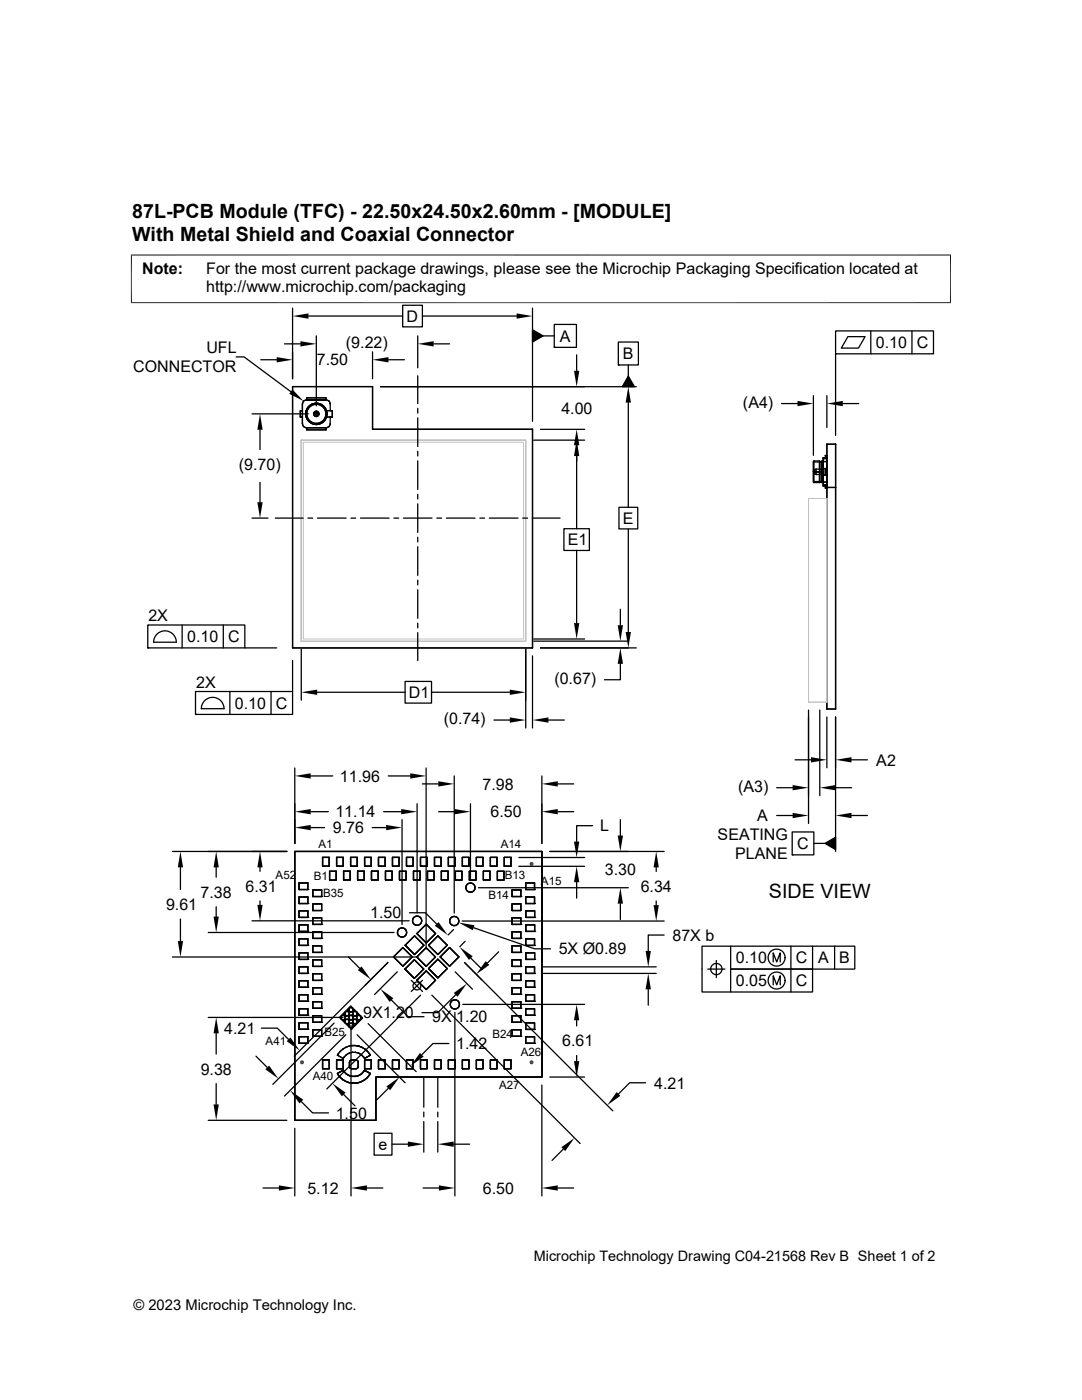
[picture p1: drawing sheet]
<svg xmlns="http://www.w3.org/2000/svg" width="216mm" height="279mm" viewBox="0 0 216 279" stroke-linecap="round" stroke-linejoin="round" font-family="sans-serif">
<path d="M60.1 87.8h44.8v40.2h-44.8zM60.1 87.8h.1M60.5 88.3h44v39.2h-44zM104.9 87.8h.1M165 99.5v40.6zM165 99.9v39.8zM161.3 140.1h3.7v-40.6v40.6M161.3 140.1h.1M165 140.1h-3.7v-40.6h3.7h-3.7v40.6M165 140.1h.1" fill="none" stroke="#c0c0c0" stroke-width=".2"/>
<g fill="none" stroke="#000" stroke-width=".25">
<path d="M47.1 71.2h1.6l9.3 7M52 71.8h3.2M56.8 68.6h3.1M58.4 61.5v14.1M58.4 77.2h.1M61.1 79.8a.72 .72 0 0 0-.7 .8M61.1 79.8h.1M61.1 79.8h4zM61.2 79.4h3.8v.4M61.2 79.8v-.4h3.8v.4M61.2 79.4v.4M61.2 79.8h.1"/>
<path d="M61.2 79.4h.1M61.6 63.1h18.7M63.1 67v14M65 79.8h.1M65 79.4h.1M65.1 79.8h.1M65.1 79.8a.72 .72 0 0 1 .8 .8M74.3 70.2v5.4M74.3 77.2h.1M75.9 77.2h51.1M77.5 71.8h3.2M80.3 60.9h4v4.3h-4z"/>
<path d="M83.4 75v5.5M83.4 67v6.4M84.3 63.1h18.8M86.5 68.6h3.2M106.3 65.8l2.1 1.2-2.1 1.3zM106.3 61.5v22.6M108.4 67h2.2M110.6 64.7h4.4v4.6h-4.4zM110.6 69.3h.1M115.1 70.8v3.2M123.4 68.3h4v4.5h-4zM123.4 72.8h.1"/>
<path d="M125.4 75.1l1.2 2.1h-2.4zM125.4 72.8v2.3M162.3 79v11.9M165 79v6.3M166.7 66h19.6v4.6h-19.6zM166.7 70.6h.1M166.7 70.6v16.3M169.2 67.2h3.4l-1.3 2.3h-3.4zM173.8 66v4.6M182 66v4.6M50.3 82.6h11.2M51.9 85.8v3.9"/>
<path d="M51.9 96.3v3.9M59.9 82v1.2h.4h-.4M59.9 82h.4v2.6v-4v1.4M59.9 82h.1M59.9 83.2h.1M60.3 82h.1M60.3 83.2h.1M60.3 80.6h.1M60.3 84.6h.1M60.3 82h-.4v1.2M60.4 84.6a.72 .72 0 0 0 .7 .7M60.6 85.1h.1"/>
<path d="M60.6 80.1h.1M61.1 85.4h.1M61.1 85.4h4zM61.2 85.4h.1M61.2 85.8h.1M61.2 85.4v.4h3.8M61.2 85.4v.4h3.8v-.4M62.6 82.6h1.1M63.1 80.6h.1M63.1 80.7h.1M63.1 84.5h.1M63.1 80.5h.1"/>
<path d="M63.1 82.1v1M63.1 84.6v.1M65 85.4v.4M65 85.4h.1M65 82.6h.1M65 85.8h.1M65.1 82a2.11 2.11 0 0 0-3.2-1.1 2.11 2.11 0 0 0 0 3.4 2.11 2.11 0 0 0 3.2-1.1M65.1 82l.1 .6-.1 .6M65.1 85.4h.1M65.2 83.2h1.1zM65.2 82h1.1M65.2 82.6h.1"/>
<path d="M65.2 82h1.1v1.2v-1.2M65.7 85.1h.1M65.7 80.1h.1M65.9 84.6a.72 .72 0 0 1-.8 .7M65.9 83.2v1.4zM65.9 80.6v1.4zM65.9 80.6h.1M65.9 84.6h.1M66.3 83.2h.1M74.3 85.7h32h-32v-8.5h-15.9v52.1h47.9v-43.6M74.3 85.7v-8.5h-15.9v52.1h47.9v-43.6M74.3 85.7h.1"/>
<path d="M83.4 81.5v.9M83.4 83.4v5.7M83.4 90.1v.9M83.4 92v5.7M83.4 98.6v1M106.3 85.7h.1M106.5 87.8h10.1M107.8 85.7h8.8M115.1 88.9v16.6M125.4 80.3v20.9M156 80.5h3.1M162.3 94.1h2"/>
<path d="M162.3 96.2l1.2 .1M162.3 92.1v4.1zM162.3 92.2v3.9zM162.3 92.2h1.6M162.3 96.1h1.6M162.3 96.2h.1M162.3 94.1l.3 .5 1.3 .1M162.3 93.9v.5zM162.4 92v4.3zM162.5 93.8v.7zM162.6 93.7v1zM162.9 93.6v1.1z"/>
<path d="M163.5 92v4.3zM163.5 96.3l.4-.1 .4 .1M163.6 92.1v4.1zM163.9 92.2v3.9zM163.9 93.6v1.1zM163.9 92.1v4.1zM163.9 93.6l-1.3 .1-.3 .4M164 92v4.3zM164.2 93.5l.1 1.3M164.2 93.5v1.3h.8M164.2 94.8h.1M164.3 91.4v.7"/>
<path d="M164.3 96.2v.8M164.3 91.4h.7v.7M164.3 92.1v4.1h.7v-1.4h-.3v-1.3v1.3h.3v-1.3h-.8M164.3 91.4h.7h-.3h.3v.7h-.7M164.3 92.1h.7v1.4h-.7zM164.3 93.5v-1.5v4.3v-1.5M164.3 94.8h.1M164.3 97h.1M164.3 91.4h.1M164.3 92l-.7 .1-1.2-.1-.1 .1M164.3 96.2h.1M164.3 92.1h.1"/>
<path d="M164.3 94.8h.7v1.4h-.7zM164.3 96.7h.7zM164.3 91.6h.7zM164.7 93.5h.3zM164.7 97v.4zM164.7 90.9v.5zM164.7 94.8h.1M165 97v.4zM165 90.9v.5zM165 96.2v.8h-.7M165 97.3v44.2h1.7M165 97.3h1.7v44.2v-52.9v8.7"/>
<path d="M165 92.1v2.7M165 94.8h.1M165 96.2h.1M165 92.1h.1M165 97.3h.1M165 97.4h-.3M165 90.9h-.3M166.7 88.6h-1.7v52.9h1.8M166.7 97.3h.1M166.8 88.6h-1.8v8.7h1.7M168.2 80.5h3.1M50.3 103.4h3.2"/>
<path d="M54.9 103.4h5.6M61.4 103.4h1M63.4 103.4h5.7M70 103.4h1M71.9 103.4h5.7M78.6 103.4h.9M80.5 103.4h5.7M83.4 100.5v5.8M83.4 107.2v1M83.4 109.1v5.7M83.4 115.8v.9M83.4 117.7v5.7"/>
<path d="M87.2 103.4h.9M89.1 103.4h5.7M95.7 103.4h1M97.6 103.4h5.8M104.3 103.4h1M106.2 103.4h5.6M112.5 105.5h5.1v4.4h-5.1zM115.1 109.9v14.5M123.5 101.2h3.8v4.4h-3.8zM125.4 105.6v20.5M29.5 124.7h19.4v4.6h-19.4zM29.5 129.3h.1"/>
<path d="M35.2 128.2a2.26 2.26 0 0 0-2.3-2.3 2.26 2.26 0 0 0-2.3 2.3h4.6M36.3 124.7v4.6M39 138h19.4v4.6h-19.4zM44.6 124.7v4.6M45.9 138v4.6M48.9 129.3h6.3M54.1 138v4.6M58.4 131.8v6.2M58.4 129.3h.1M60.1 129.5v10.2M63.3 138.2h17.5M80.8 136h5.3v4.3h-5.3z"/>
<path d="M83.4 124.4v.9M83.4 126.3v5.5M86.1 138.2h15.6M104.9 129.5v15.8M106.3 129.3h.1M106.3 130.9v14.4M106.5 128h18.9M106.5 127.5h10.1M107.8 129.3h19.2M123.8 132.5v3.2h-3.2M123.8 121.6v3.2M39 142.6h.1"/>
<path d="M44.7 141.4a2.26 2.26 0 0 0-2.3-2.2 2.26 2.26 0 0 0-2.2 2.2h4.5M58.8 153.3v15M62 154.9h4.4M77.5 154.9h4.4M84.3 156.4h3.2M85 153.3v36.1M90.6 154.9v27.3M98.6 143.7h3.1M108.1 154.9v13.4M109.4 143.7h3.2M111.3 156.4h3.2M155 157.2h3.2"/>
<path d="M158.6 151.6h3.2M161.3 141.7v22.6M163.6 141.7v17.1M165 143.1v10.1M166.7 143.1v26.8M166.8 157.2h3.1M169.9 151.6h3.2M34.4 169.9h22.8M36 173.1v4.4M43.1 173.1v2M51.9 173.1v.8M51.9 179.8v.8"/>
<path d="M58.8 169.9h.1M58.8 169.9h49.3v45h-33.1v8.7h-16.2zM59.7 179h1.7v1.3h-1.7zM59.7 176.2h1.7v1.3h-1.7zM59.7 179v1.3h1.7h-1.7M59.7 179h1.7v1.3M59.7 176.2v1.3h1.7h-1.7M59.7 176.2h1.7v1.3M59.7 179h.1M59.7 177.5h.1M59.7 176.2h.1M61.4 177.5h.1"/>
<path d="M61.4 176.2v1.3M61.4 179v1.3M61.4 179h.1M61.4 176.2h.1M61.4 179h-1.7v1.3M61.4 176.2h-1.7v1.3M62 162h3.5M62 165.2h2.8M62.4 177.6h1.8v1.3h-1.8zM62.4 177.6v1.3h1.8h-1.8M62.4 177.6h1.8v1.3M62.4 178.9h.1"/>
<path d="M62.4 177.6h.1M64.2 178.9h.1M64.2 177.6v1.3M64.2 177.6h.1M64.2 177.6h-1.8v1.3M64.4 171.1h1.3v1.8h-1.3zM64.4 172.9h.1M64.4 171.1h1.3v1.8h-1.3M65.7 171.1h.1M65.7 172.9h.1M65.8 173.9h1.3v1.7h-1.3zM65.8 175.6h.1"/>
<path d="M65.8 173.9h1.3v1.7h-1.3M67.1 173.9h.1M67.1 175.6h.1M67.2 171.1h1.3v1.8h-1.3zM67.2 172.9h.1M67.2 171.1h1.3v1.8h-1.3M68.5 171.1h.1M68.5 172.9h.1M68.6 173.9h1.3v1.7h-1.3zM68.6 175.6h.1M68.6 173.9h1.3v1.7h-1.3M69.9 175.6h.1"/>
<path d="M69.9 173.9h.1M70 171.1h1.3v1.8h-1.3zM70 172.9h.1M70 171.1h1.3v1.8h-1.3M71.3 171.1h.1M71.3 172.9h.1M71.4 173.9h1.3v1.7h-1.3zM71.4 175.6h.1M71.4 173.9h1.3v1.7h-1.3M72.7 175.6h.1M72.7 173.9h.1M72.7 171.1h1.4v1.8h-1.4z"/>
<path d="M72.7 172.9h.1M72.8 171.1h1.3v1.8h-1.3M74.1 171.1h.1M74.1 172.9h.1M74.1 173.9h1.4v1.7h-1.4zM74.1 175.6h.1M74.1 173.9h1.4v1.7h-1.4M74.1 173.9h.1M74.3 165.2h2.7M75.5 175.6h.1M75.5 173.9h.1M75.5 171.1h1.3l.1 1.8h-1.4z"/>
<path d="M75.5 171.1h1.3l.1 1.8h-1.4v-1.8v1.8M75.5 171.1h1.3l.1 1.8h-1.4M75.5 171.1h.1M75.5 172.9h.1M76.6 162h3.5M76.8 171.1h.1M76.9 172.9h.1M76.9 173.9h1.3l.1 1.7h-1.4zM76.9 173.9h1.3l.1 1.7h-1.4v-1.7v1.7M76.9 173.9h1.3l.1 1.7h-1.4M76.9 175.6h.1M76.9 173.9h.1"/>
<path d="M78.2 173.9h.1M78.3 175.6h.1M78.3 171.1h1.3v1.8h-1.3zM78.3 172.9h.1M78.3 171.1h1.3v1.8h-1.3M78.3 171.1h.1M79.6 171.1h.1M79.6 172.9h.1M79.7 173.9h1.3v1.7h-1.3zM79.7 175.6h.1M79.7 173.9h1.3v1.7h-1.3M79.7 173.9h.1"/>
<path d="M80.2 163.6v20.9M81 173.9h.1M81 175.6h.1M81.1 171.1h1.3v1.8h-1.3zM81.1 172.9h.1M81.1 171.1h1.3v1.8h-1.3M81.1 171.1h.1M82.4 171.1h.1M82.4 172.9h.1M82.5 173.9h1.3v1.7h-1.3zM82.5 175.6h.1M82.5 173.9h1.3v1.7h-1.3"/>
<path d="M82.5 173.9h.1M83.2 160.4v21.8M83.8 175.6h.1M83.8 173.9h.1M83.9 171.1h1.3v1.8h-1.3zM83.9 172.9h.1M83.9 171.1h1.3v1.8h-1.3M83.9 171.1h.1M85.2 171.1h.1M85.2 172.9h.1M85.3 173.9h1.3v1.7h-1.3zM85.3 175.6h.1"/>
<path d="M85.3 173.9h1.3v1.7h-1.3M85.3 173.9h.1M86.6 173.9h.1M86.6 175.6h.1M86.7 171.1h1.3v1.8h-1.3zM86.7 172.9h.1M86.7 171.1h1.3v1.8h-1.3M86.7 171.1h.1M87.5 162h3.2M88 171.1h.1M88 172.9h.1M88.1 173.9h1.3v1.7h-1.3z"/>
<path d="M88.1 175.6h.1M88.1 173.9h1.3v1.7h-1.3M88.1 173.9h.1M89.4 175.6h.1M89.4 173.9h.1M89.5 171.1h.1M89.5 172.9h.1M89.5 171.1h1.3v1.8h-1.3zM89.5 171.1h1.3v1.8h-1.3v-1.8v1.8M89.5 171.1h1.3v1.8h-1.3M90.8 171.1h.1M90.8 172.9h.1"/>
<path d="M90.9 173.9h1.3v1.7h-1.3zM90.9 175.6h.1M90.9 173.9h1.3v1.7h-1.3M90.9 173.9h.1M92.2 173.9h.1M92.2 175.6h.1M92.3 171.1h1.3v1.8h-1.3zM92.3 171.1h1.3v1.8h-1.3M92.3 171.1h.1M92.3 172.9h.1M92.9 177.1h.1M93.6 171.1h.1"/>
<path d="M93.6 172.9h.1M93.7 173.9h1.3v1.7h-1.3zM93.7 175.6h.1M93.7 173.9h1.3v1.7h-1.3M93.7 173.9h.1M93.9 176.2h.1M93.9 178.1h.1M93.9 160.4v15.2M94.8 177.1h.1M95 173.9h.1M95 175.6h.1M95.1 171.1h1.3v1.8h-1.3z"/>
<path d="M95.1 171.1h1.3v1.8h-1.3M95.1 171.1h.1M95.1 172.9h.1M95.5 177.2h29.9M96.4 171.1h.1M96.4 172.9h.1M96.5 173.9h1.3v1.7h-1.3zM96.5 175.6h.1M96.5 173.9h1.3v1.7h-1.3M96.5 173.9h.1M97.8 175.6h.1M97.8 173.9h.1"/>
<path d="M97.9 171.1h1.3v1.8h-1.3zM97.9 171.1h1.3v1.8h-1.3M97.9 171.1h.1M97.9 172.9h.1M99.2 171.1h.1M99.2 172.9h.1M99.3 173.9h1.3v1.7h-1.3zM99.3 173.9h1.3v1.7h-1.3M99.3 173.9h.1M99.3 175.6h.1M100.6 173.9h.1M100.6 175.6h.1"/>
<path d="M100.6 171.1h1.4v1.8h-1.4zM100.6 172.9h.1M100.6 171.1h1.4v1.8h-1.4M102 171.1h.1M102 172.9h.1M102.2 177.6v1.3h1.7h-1.7M102.2 177.6h1.7v1.3M102.2 177.6h1.7v1.3h-1.7zM102.2 177.6h.1M102.2 178.9h.1M103.5 172.9h13.1M103.5 171.1h13.1"/>
<path d="M103.9 177.6h-1.7v1.3M103.9 178.9h.1M103.9 177.6v1.3M103.9 177.6h.1M104.9 179h1.8v1.3h-1.8zM104.9 176.2h1.8v1.3h-1.8zM104.9 176.2v1.3h1.8h-1.8M104.9 176.2h1.8v1.3M104.9 179v1.3h1.8h-1.8M104.9 179h1.8v1.3M104.9 179h.1M104.9 177.5h.1"/>
<path d="M104.9 176.2h.1M106.7 177.5h.1M106.7 176.2h-1.8v1.3M106.7 179h-1.8v1.3M106.7 179h.1M106.7 176.2h.1M106.7 176.2v1.3M106.7 179v1.3M108.1 169.9h-49.3v53.7h16.2v-8.7h33.1v-45v45M108.1 169.9h-49.3v53.7h16.2v-8.7h33.1M108.1 169.9h.1M111.3 162h3.2"/>
<path d="M115.1 176.1v3.1M118.2 164.8h-3.1v3.2M123.8 163.6v3.2M130.9 173.1v.8M130.9 179.8v.8M132.5 169.9h-22.8M155 162.8h3.2M158.1 166h4.3v4.6h-4.3zM158.1 170.6h.1M162.4 168.3h2.2M164.6 168.3l2.1-1.2v2.4zM169.9 162.8h3.2"/>
<path d="M34.4 191h49M36 183.4v4.4M41.6 186.1h37M43.1 181v1.9M50.3 183.8h31.3M59.7 198.5h1.7v1.3h-1.7zM59.7 195.7h1.7v1.3h-1.7zM59.7 193h1.7v1.3h-1.7zM59.7 190.2h1.7v1.3h-1.7zM59.7 187.4h1.7v1.3h-1.7zM59.7 184.6h1.7v1.3h-1.7zM59.7 181.8h1.7v1.3h-1.7z"/>
<path d="M59.7 198.5v1.3h1.7h-1.7M59.7 198.5h1.7v1.3M59.7 195.7v1.3h1.7h-1.7M59.7 195.7h1.7v1.3M59.7 193v1.3h1.7h-1.7M59.7 193h1.7v1.3M59.7 187.4v1.3h1.7h-1.7M59.7 187.4h1.7v1.3M59.7 190.2v1.3h1.7h-1.7M59.7 190.2h1.7v1.3M59.7 184.6v1.3h1.7h-1.7M59.7 184.6h1.7v1.3"/>
<path d="M59.7 181.8v1.3h1.7h-1.7M59.7 181.8h1.7v1.3M59.7 199.8h.1M59.7 198.5h.1M59.7 197h.1M59.7 195.7h.1M59.7 194.3h.1M59.7 193h.1M59.7 188.7h.1M59.7 187.4h.1M59.7 191.5h.1M59.7 190.2h.1"/>
<path d="M59.7 185.9h.1M59.7 184.6h.1M59.7 183.1h.1M59.7 181.8h.1M59.7 180.3h.1M61.4 199.8h.1M61.4 197h.1M61.4 194.3h.1M61.4 191.5h.1M61.4 188.7h.1M61.4 185.9h.1M61.4 183.1h.1"/>
<path d="M61.4 180.3h.1M61.4 181.8v1.3M61.4 184.6v1.3M61.4 187.4v1.3M61.4 190.2v1.3M61.4 193v1.3M61.4 195.7v1.3M61.4 198.5v1.3M61.4 198.5h.1M61.4 195.7h.1M61.4 193h.1M61.4 187.4h.1"/>
<path d="M61.4 190.2h.1M61.4 184.6h.1M61.4 181.8h.1M61.4 198.5h-1.7v1.3M61.4 195.7h-1.7v1.3M61.4 193h-1.7v1.3M61.4 187.4h-1.7v1.3M61.4 190.2h-1.7v1.3M61.4 184.6h-1.7v1.3M61.4 181.8h-1.7v1.3M62.4 199.9h1.8v1.3h-1.8zM62.4 197.1h1.8v1.3h-1.8z"/>
<path d="M62.4 194.3h1.8v1.4h-1.8zM62.4 191.6h1.8v1.3h-1.8zM62.4 188.8h1.8v1.3h-1.8zM62.4 186h1.8v1.3h-1.8zM62.4 183.2h1.8v1.3h-1.8zM62.4 180.4h1.8v1.3h-1.8zM62.4 199.9v1.3h1.8h-1.8M62.4 199.9h1.8v1.3M62.4 197.1v1.3h1.8h-1.8M62.4 197.1h1.8v1.3M62.4 194.3v1.4h1.8h-1.8M62.4 194.3h1.8v1.4"/>
<path d="M62.4 191.6v1.3h1.8h-1.8M62.4 191.6h1.8v1.3M62.4 186v1.3h1.8h-1.8M62.4 186h1.8v1.3M62.4 188.8v1.3h1.8h-1.8M62.4 188.8h1.8v1.3M62.4 180.4v1.3h1.8h-1.8M62.4 180.4h1.8v1.3M62.4 183.2v1.3h1.8h-1.8M62.4 183.2h1.8v1.3M62.4 199.9h.1M62.4 198.4h.1"/>
<path d="M62.4 197.1h.1M62.4 195.7h.1M62.4 194.3h.1M62.4 192.9h.1M62.4 191.6h.1M62.4 187.3h.1M62.4 186h.1M62.4 190.1h.1M62.4 188.8h.1M62.4 181.7h.1M62.4 180.4h.1M62.4 184.5h.1"/>
<path d="M62.4 183.2h.1M64.2 198.4h.1M64.2 195.7h.1M64.2 192.9h.1M64.2 190.1h.1M64.2 187.3h.1M64.2 184.5h.1M64.2 180.4v1.3M64.2 183.2v1.3M64.2 186v1.3M64.2 188.8v1.3M64.2 191.6v1.3"/>
<path d="M64.2 194.3v1.4M64.2 197.1v1.3M64.2 199.9v1.3M64.2 199.9h.1M64.2 197.1h.1M64.2 194.3h.1M64.2 191.6h.1M64.2 186h.1M64.2 188.8h.1M64.2 181.7h.1M64.2 180.4h.1M64.2 183.2h.1"/>
<path d="M64.2 199.9h-1.8v1.3M64.2 197.1h-1.8v1.3M64.2 194.3h-1.8v1.4M64.2 191.6h-1.8v1.3M64.2 186h-1.8v1.3M64.2 188.8h-1.8v1.3M64.2 180.4h-1.8v1.3M64.2 183.2h-1.8v1.3M69.5 191l2.3 2.2M77.4 192.1l-18.7 18.7M78.1 199.6l3.3 3.3h3.2M78.5 191l1.9-1.9 1.9 1.9-1.9 1.8z"/>
<path d="M78.5 191l1.9-1.9 1.9 1.9-1.9 1.8-1.9-1.8 1.9 1.8M78.5 191l1.9-1.9 1.9 1.9-1.9 1.8M78.5 191h.1M79.3 194l-4.6 4.5M79.3 186.1h.1M80.2 185.2h.1M80.2 187h.1M80.4 189.1h.1M80.4 192.8h.1M80.8 193.4l1.9-1.9 1.8 1.9-1.8 1.9zM80.8 193.4l1.9-1.9 1.8 1.9-1.8 1.9-1.9-1.9 1.9 1.9M80.8 193.4l1.9-1.9 1.8 1.9-1.8 1.9"/>
<path d="M80.8 193.4h.1M80.9 188.6l1.8-1.8 1.9 1.8-1.9 1.9zM80.9 188.6l1.8-1.8 1.9 1.8-1.9 1.9-1.8-1.9 1.8 1.9M80.9 188.6l1.8-1.8 1.9 1.8-1.9 1.9M80.9 188.6h.1M81.1 186.1h.1M81.7 182.2h3.2l2.2 2.2M82.1 195.6l2.2 2.3M82.3 191h.1M82.3 183.7h.1M82.7 191.5h.1M82.7 195.3h.1"/>
<path d="M82.7 186.8h.1M82.7 190.5h.1M83.2 191l1.8-1.9 1.9 1.9-1.9 1.8zM83.2 195.6l1.8-1.8 1.9 1.8-1.9 1.9zM83.2 186.3l1.8-1.9 1.9 1.9-1.9 1.9zM83.2 195.6l1.8-1.8 1.9 1.8-1.9 1.9-1.8-1.9 1.8 1.9M83.2 195.6l1.8-1.8 1.9 1.8-1.9 1.9M83.2 186.3l1.8-1.9 1.9 1.9-1.9 1.9-1.8-1.9 1.8 1.9M83.2 186.3l1.8-1.9 1.9 1.9-1.9 1.9M83.2 195.6h.1M83.2 186.3h.1M83.2 182.8h.1"/>
<path d="M83.2 184.7h.1M83.9 198.6l-18.7 18.7M84.1 183.7h.1M84.3 195.6l-2.2 2.3M84.5 193.4h.1M84.6 188.6h.1M85 192.8h.1M85 189.1h.1M85 189.1l-1.8 1.9 1.8-1.9 1.9 1.9-1.9 1.8-1.8-1.8 1.8 1.8 1.9-1.8zM85 193.8h.1M85 197.5h.1M85 184.4h.1"/>
<path d="M85 188.2h.1M85.5 188.6l1.9-1.8 1.8 1.8-1.8 1.9zM85.5 193.3l1.9-1.9 1.8 1.9-1.8 1.9zM85.5 193.3l1.9-1.9 1.8 1.9-1.8 1.9-1.9-1.9 1.9 1.9M85.5 193.3l1.9-1.9 1.8 1.9-1.8 1.9M85.5 188.6l1.9-1.8 1.8 1.8-1.8 1.9-1.9-1.9 1.9 1.9M85.5 188.6l1.9-1.8 1.8 1.8-1.8 1.9M85.5 193.3h.1M85.5 188.6h.1M86.2 198.6l29.6 29.6M86.9 191h.1M86.9 195.6h.1"/>
<path d="M86.9 186.3h.1M87.4 191.4h.1M87.4 195.2h.1M87.4 186.8h.1M87.4 190.5h.1M87.8 191l1.9-1.9 1.9 1.9-1.9 1.8zM87.8 191l1.9-1.9 1.9 1.9-1.9 1.8-1.9-1.8 1.9 1.8M87.8 191l1.9-1.9 1.9 1.9-1.9 1.8M87.8 191h.1M89.2 193.3h.1M89.2 188.6h.1M89.7 189.1h.1"/>
<path d="M89.7 192.8h.1M89.7 183.8h.1M90.5 185.5l-1.1 1.1M90.6 182.9h.1M90.6 184.7h.1M90.8 199.5h.1M90.8 194l3.5 3.4M90.9 198.5l-3.5 3.6h-3.2M91.6 191h.1M91.6 183.8h.1M92.2 183.8h40.3M92.8 187.9l-1 1"/>
<path d="M93.9 191.2l2.3 2.3M94.5 185.1l12.2 4.3h3.2M96.1 195.6l-3.4-3.5 29.6 29.6M99.5 189.9l-2.2 2.3M102.2 199.9h1.7v1.3h-1.7zM102.2 197.1h1.7v1.3h-1.7zM102.2 194.4l1.7-.1v1.4h-1.7zM102.2 191.6h1.7v1.3h-1.7zM102.2 188.8h1.7v1.3h-1.7zM102.2 186h1.7v1.3h-1.7zM102.2 183.2h1.7v1.3h-1.7zM102.2 180.4h1.7v1.3h-1.7z"/>
<path d="M102.2 180.4v1.3h1.7h-1.7M102.2 180.4h1.7v1.3M102.2 181.7h.1M102.2 180.4h.1M102.2 183.2v1.3h1.7h-1.7M102.2 183.2h1.7v1.3M102.2 184.5h.1M102.2 183.2h.1M102.2 186v1.3h1.7h-1.7M102.2 186h1.7v1.3M102.2 187.3h.1M102.2 186h.1"/>
<path d="M102.2 188.8v1.3h1.7h-1.7M102.2 188.8h1.7v1.3M102.2 190.1h.1M102.2 188.8h.1M102.2 191.6v1.3h1.7h-1.7M102.2 191.6h1.7v1.3M102.2 192.9h.1M102.2 191.6h.1M102.2 194.4v1.3h1.7h-1.7M102.2 194.4l1.7-.1v1.4M102.2 195.7h.1M102.2 194.4h.1"/>
<path d="M102.2 197.1v1.3h1.7h-1.7M102.2 197.1h1.7v1.3M102.2 198.4h.1M102.2 197.1h.1M102.2 199.9v1.3h1.7h-1.7M102.2 199.9h1.7v1.3M102.2 199.9h.1M103.9 198.4h.1M103.9 192.9h.1M103.9 190.1h.1M103.9 187.3h.1M103.9 184.5h.1"/>
<path d="M103.9 180.4h-1.7v1.3M103.9 181.7h.1M103.9 180.4h.1M103.9 180.4v1.3M103.9 183.2h-1.7v1.3M103.9 183.2h.1M103.9 183.2v1.3M103.9 186h-1.7v1.3M103.9 186h.1M103.9 186v1.3M103.9 188.8h-1.7v1.3M103.9 188.8h.1"/>
<path d="M103.9 188.8v1.3M103.9 191.6h-1.7v1.3M103.9 191.6h.1M103.9 191.6v1.3M103.9 194.3l-1.7 .1v1.3M103.9 195.7h.1M103.9 194.3h.1M103.9 194.3v1.4M103.9 197.1h-1.7v1.3M103.9 197.1h.1M103.9 197.1v1.3M103.9 199.9h-1.7v1.3"/>
<path d="M103.9 199.9h.1M103.9 199.9v1.3M104.9 198.5h1.8v1.3h-1.8zM104.9 195.7h1.8v1.3h-1.8zM104.9 193h1.8v1.3h-1.8zM104.9 187.4h1.8v1.3h-1.8zM104.9 180.3h.1M104.9 187.4v1.3h1.8h-1.8M104.9 187.4h1.8v1.3M104.9 188.7h.1M104.9 187.4h.1M104.9 193v1.3h1.8h-1.8"/>
<path d="M104.9 193h1.8v1.3M104.9 194.3h.1M104.9 193h.1M104.9 195.7v1.3h1.8h-1.8M104.9 195.7h1.8v1.3M104.9 197h.1M104.9 195.7h.1M104.9 198.5v1.3h1.8h-1.8M104.9 198.5h1.8v1.3M104.9 199.8h.1M104.9 198.5h.1M104.9 190.2h1.8v1.3h-1.8z"/>
<path d="M104.9 184.6h1.8v1.3h-1.8zM104.9 181.8h1.8v1.3h-1.8zM104.9 181.8v1.3h1.8h-1.8M104.9 181.8h1.8v1.3M104.9 183.1h.1M104.9 181.8h.1M104.9 184.6v1.3h1.8h-1.8M104.9 184.6h1.8v1.3M104.9 185.9h.1M104.9 184.6h.1M104.9 190.2v1.3h1.8h-1.8M104.9 190.2h1.8v1.3"/>
<path d="M104.9 191.5h.1M104.9 190.2h.1M106.7 199.8h.1M106.7 197h.1M106.7 194.3h.1M106.7 188.7h.1M106.7 180.3h.1M106.7 187.4h-1.8v1.3M106.7 187.4h.1M106.7 187.4v1.3M106.7 193h-1.8v1.3M106.7 193h.1"/>
<path d="M106.7 193v1.3M106.7 195.7h-1.8v1.3M106.7 195.7h.1M106.7 195.7v1.3M106.7 198.5h-1.8v1.3M106.7 198.5h.1M106.7 198.5v1.3M106.7 191.5h.1M106.7 185.9h.1M106.7 183.1h.1M106.7 181.8h-1.8v1.3M106.7 181.8h.1"/>
<path d="M106.7 181.8v1.3M106.7 184.6h-1.8v1.3M106.7 184.6h.1M106.7 184.6v1.3M106.7 190.2h-1.8v1.3M106.7 190.2h.1M106.7 190.2v1.3M108.2 194.3h22.7M108.2 193h22.7M123.8 180.3v3.2M129.3 197.4v3.2M132.5 186.6h-3.2v3.2"/>
<path d="M141.2 193.4h3.5M141.8 193.4a1.14 1.14 0 0 1 1.5-1.1 1.14 1.14 0 0 1 .5 1.8 1.14 1.14 0 0 1-1.9-.3l-.1-.4M142.9 191.7v3.4M145.8 188.8v4.6h16.3v4.6h-22v-9.2h30.5v4.6h-24.8v4.6M154.3 192v-1.8l.7 1.8 .7-1.8v1.8M154.3 196.6v-1.9l.7 1.9 .7-1.9v1.9M157.8 188.8v9.2M162.1 188.8v4.6M166.5 188.8v4.6M41.6 203.1h26.9M43.1 206.2v4.2M43.1 216.3v4.1"/>
<path d="M51.1 210.8l2.2 2.2M52.2 205.2h3.1l2.3 2.2M59.7 206.9h1.7v1.3h-1.7zM59.7 204.1h1.7v1.3h-1.7zM59.7 201.3h1.7v1.3h-1.7zM59.7 206.9v1.3h1.7h-1.7M59.7 206.9h1.7v1.3M59.7 204.1v1.3h1.7h-1.7M59.7 204.1h1.7v1.3M59.7 201.3v1.3h1.7h-1.7M59.7 201.3h1.7v1.3M59.7 202.6h.1"/>
<path d="M59.7 204.1h.1M59.7 208.2h.1M59.7 206.9h.1M59.7 205.4h.1M59.7 201.3h.1M60.1 219.9l2.3 2.2h3.2M61.4 205.4h.1M61.4 202.6h.1M61.4 204.1h.1M61.4 201.3v1.3M61.4 204.1v1.3M61.4 206.9v1.3"/>
<path d="M61.4 208.2h.1M61.4 206.9h.1M61.4 201.3h.1M61.4 206.9h-1.7v1.3M61.4 204.1h-1.7v1.3M61.4 201.3h-1.7v1.3M62.4 205.5v1.3h1.8h-1.8M62.4 205.5h1.8v1.3h-1.8zM62.4 202.7h1.8v1.3h-1.8zM62.4 205.5h1.8v1.3M62.4 202.7v1.3h1.8h-1.8M62.4 202.7h1.8v1.3"/>
<path d="M62.4 202.7h.1M62.4 201.2h.1M62.4 206.8h.1M62.4 205.5h.1M62.4 204h.1M64.2 205.5h-1.8v1.3M64.2 206.8h.1M64.2 204h.1M64.2 201.2h.1M64.2 202.7h.1M64.2 202.7v1.3M64.2 205.5v1.3"/>
<path d="M64.2 205.5h.1M64.2 202.7h-1.8v1.3M64.4 211.5h1.3v1.8h-1.3v-1.8v1.8M64.4 211.5h1.3v1.8h-1.3M64.4 211.5h.1M64.4 213.3h.1M64.4 211.5h1.3v1.8h-1.3zM65.7 211.5h.1M65.7 213.3h.1M66.7 204.2l-12.3 12.2M67.2 211.5h1.3v1.8h-1.3zM67.2 213.3h.1"/>
<path d="M67.2 211.5h1.3v1.8h-1.3M67.3 214.2l.6 .9M67.3 214.2h.1M67.3 210.6h.1M67.3 210.6l1.2 .6zM67.3 214.2l1.2-.6a2.42 2.42 0 0 0 4.2 0l1.2 .6a3.7 3.7 0 0 1-6.6 0zM67.5 214.5l.9 1M67.5 214.5h.1M67.5 210.3h.1M67.5 210.3l-.2 .3zM67.9 215.1l1.1 .7M67.9 209.8a3.7 3.7 0 0 1 6 .8l-1.2 .6a2.42 2.42 0 0 0-4.2 0l-1.2-.6z"/>
<path d="M67.9 209.8l.5-.4zM67.9 215.1h.1M67.9 209.8h.1M67.9 209.8l-.4 .5zM68 203.2h.1M68 203h.1M68.1 203.3h.1M68.1 202.8h.1M68.2 202.7h.1M68.2 203.5h.1M68.4 203.5h.1M68.4 202.6h.1"/>
<path d="M68.4 215.5l1.2 .5M68.4 209.4l.6-.4zM68.4 215.5h.1M68.4 209.4h.1M68.5 211.5h.1M68.5 213.3h.1M68.5 213.6l-1.2 .6 .2 .3M68.5 213.6l.6 .7M68.5 211.2h.1M68.5 213.6h.1M68.6 203.5h-.1M68.6 202.6h-.1"/>
<path d="M68.6 218.4l2.2 2.3M68.7 211l-.2 .2zM68.7 213.9l1 .8M68.7 213.9h.1M68.7 213.9l-.2-.3-1.2 .6M68.7 211h.1M68.7 202.7h.1M68.7 203.5h.1M68.8 202.4h.1M68.8 202.2h.1M68.8 204h.1M68.8 203.8h.1"/>
<path d="M68.9 203.3h-.1M68.9 202.8h-.1M68.9 202.5h.1M68.9 202h.1M68.9 204.1h.1M68.9 203.6h.1M68.9 203.2h.1M68.9 203h.1M69 215.8l1.3 .4M69 202.6h.1M69 201.9h.1M69 204.2h.1"/>
<path d="M69 203.5h.1M69 209l.6-.2zM69 215.8h.1M69 209h.1M69 206.5l-12.2 12.2M69.1 214.3l1.2 .5M69.1 214.3h.1M69.1 210.5l-.4 .5zM69.1 210.5l.6-.3zM69.1 210.5h.1M69.2 201.8h.1M69.2 202.7h.1"/>
<path d="M69.2 203.4h.1M69.2 204.3h.1M69.3 201.8h.1M69.3 202.7h.1M69.3 203.4h.1M69.3 204.3h.1M69.5 202.6h.1M69.5 201.9h.1M69.5 204.2h.1M69.5 203.5h.1M69.6 201.6h.1M69.6 201.4h.1"/>
<path d="M69.6 216l1.4 .2M69.6 202.5h.1M69.6 202h.1M69.6 204.1h.1M69.6 203.6h.1M69.6 203.2h.1M69.6 203h.1M69.6 204.7h.1M69.6 204.6h.1M69.6 208.8l.7-.1zM69.6 216h.1M69.6 208.8h.1"/>
<path d="M69.7 201.7h.1M69.7 201.3h.1M69.7 214.7l1.2 .1M69.7 214.7h.1M69.7 210.2h.1M69.7 210.2l.6-.2zM69.7 202.4h.1M69.7 202.2h.1M69.7 204h.1M69.7 203.8h.1M69.7 203.3h.1M69.7 202.8h.1"/>
<path d="M69.7 204.9h.1M69.7 204.4h.1M69.7 212v.9M69.7 212h.1M69.7 212.9h.1M69.7 212.9l.2 .2 .3 .2M69.8 201.9h.1M69.8 201.1h.1M69.8 202.7h.1M69.8 203.5h.1M69.8 204.3h.1M69.8 205h.1"/>
<path d="M69.8 213.2h.1M69.9 211.6h.1M70 201.9h.1M70 201.1h.1M70 202.6h.1M70 203.5h.1M70 204.2h.1M70 205.1h.1M70 200.8l2.3 2.4M70 200.8h.1M70 200.8l-2.2 2.3 2.3 2.3M70 200.8l2.3 2.4-2.2 2.2-2.3-2.3z"/>
<path d="M70 204.6v34.1M70.1 201.9h.1M70.1 201.1h.1M70.1 205.4h.1M70.1 202.6h.1M70.1 203.5h.1M70.1 204.2h.1M70.1 205.1h.1M70.2 213.3h.9M70.3 216.2l1.3-.2-.6 .2M70.3 201.9h.1M70.3 201.1h.1"/>
<path d="M70.3 208.7l1.3 .1zM70.3 216.2h.1M70.3 202.7h.1M70.3 203.5h.1M70.3 204.3h.1M70.3 205h.1M70.3 214.8h.1M70.3 210h.1M70.3 210h.6zM70.3 208.7h.1M70.4 202.4h.1M70.4 202.2h.1"/>
<path d="M70.4 204h.1M70.4 203.8h.1M70.4 201.7h.1M70.4 201.3h.1M70.4 203.3h.1M70.4 202.8h.1M70.4 204.9h.1M70.4 204.4h.1M70.4 202.5h.1M70.4 202h.1M70.4 204.1h.1M70.4 203.6h.1"/>
<path d="M70.5 201.6h.1M70.5 201.4h.1M70.5 203.2h.1M70.5 203h.1M70.5 204.7h.1M70.5 204.6h.1M70.6 202.6h.1M70.6 201.9h.1M70.6 204.2h.1M70.6 203.5h.1M70.7 201.8h.1M70.7 202.7h.1"/>
<path d="M70.7 203.4h.1M70.7 204.3h.1M70.9 201.8h.1M70.9 202.7h.1M70.9 203.4h.1M70.9 204.3h.1M70.9 214.8h.1M70.9 210h.1M70.9 210l.7 .2zM71 216.2h.1M71 208.7h.1M71.1 211.6l.3 .1 .1 .3"/>
<path d="M71.1 202.6h.1M71.1 201.9h.1M71.1 204.2h.1M71.1 203.5h.1M71.1 211.5l-1 .1-.4 .4M71.2 203.2h.1M71.2 203h.1M71.2 202.5h.1M71.2 202h.1M71.2 204.1h.1M71.2 203.6h.1M71.2 206.5l9.6 9.6"/>
<path d="M71.3 202.4h.1M71.3 202.2h.1M71.3 204h.1M71.3 203.8h.1M71.3 203.3h-.1M71.3 202.8h-.1M71.4 211.7h.1M71.4 213.2h.1M71.4 202.7h.1M71.4 203.5h.1M71.5 212v.9M71.5 212h.1"/>
<path d="M71.5 212.9h.1M71.5 212.9l-.1 .2-.3 .2M71.5 203.5h.1M71.5 202.6h.1M71.6 214.7l-1.3 .1M71.6 214.7h.1M71.6 210.2l.5 .3zM71.6 210.2h.1M71.6 210.2l1 .8M71.6 216h.1M71.6 208.8l.6 .2zM71.6 208.8l1.2 .6"/>
<path d="M71.7 203.5h.1M71.7 202.6h.1M71.9 202.7h.1M71.9 203.5h.1M72 203.3h.1M72 202.8h.1M72.1 203.2h.1M72.1 203h.1M72.1 214.3l-1.2 .5M72.1 214.3h.1M72.1 210.5l.5 .5zM72.1 210.5h.1"/>
<path d="M72.2 215.8l-.6 .2M72.2 215.8h.1M72.2 209l.6 .4zM72.2 209h.1M72.3 203.2l-2.3-2.4-2.2 2.3 2.3 2.3 2.2-2.2-2.2 2.2M72.3 203.2h.1M72.6 213.9l.1-.3 1.2 .6M72.6 213.9h.1M72.6 213.9l-1 .8M72.6 211l.1 .2zM72.6 211h.1M72.7 213.6a2.42 2.42 0 0 1-4.2 0l-1.2 .6a3.7 3.7 0 0 0 5.5 1.3"/>
<path d="M72.7 213.6l1.2 .6-.2 .3M72.7 213.6h.1M72.7 213.6l-.6 .7M72.7 211.2h.1M72.7 211.2l1.2-.6zM72.7 211.5h1.4v1.8h-1.4zM72.7 213.6l1.2 .6-.6 .9M72.7 213.3h.1M72.8 211.5h1.3v1.8h-1.3M72.8 215.5l-1.2 .5M72.8 215.5h.1M72.8 209.4l.5 .4z"/>
<path d="M72.8 209.4h.1M72.8 209.4l.5 .4M73.3 215.1l-.5 .4M73.3 215.1l-1.1 .7M73.3 215.1h.1M73.3 209.8l.4 .5zM73.3 209.8h.1M73.3 209.8l.6 .8-1.2 .6M73.4 204.3l9.6 9.6M73.7 214.5l-.9 1M73.7 214.5h.1M73.7 210.3l.2 .3z"/>
<path d="M73.7 210.3h.1M73.9 214.2l-.6 .9M73.9 214.2h.1M73.9 210.6h.1M74.1 211.5h.1M74.1 213.3h.1M75 214.9h.1M75.5 211.5h1.3l.1 1.8h-1.4v-1.8v1.8M75.5 211.5h1.3l.1 1.8h-1.4M75.5 211.5h.1M75.5 213.3h.1M75.5 211.5h1.3l.1 1.8h-1.4z"/>
<path d="M76.8 211.5h.1M76.9 213.3h.1M77.5 217.2l-2.3 2.3M78.3 211.5h1.3v1.8h-1.3zM78.3 211.5h1.3v1.8h-1.3M78.3 211.5h.1M78.3 213.3h.1M79.6 211.5h.1M79.6 213.3h.1M81.1 211.5h1.3v1.8h-1.3zM81.1 211.5h1.3v1.8h-1.3M81.1 211.5h.1"/>
<path d="M81.1 213.3h.1M82.4 211.5h.1M82.4 213.3h.1M83.9 211.5h1.3v1.8h-1.3zM83.9 211.5h1.3v1.8h-1.3M83.9 211.5h.1M83.9 213.3h.1M84.6 214.9v6.1M85.2 211.5h.1M85.2 213.3h.1M86.7 211.5h1.3v1.8h-1.3zM86.7 211.5h1.3v1.8h-1.3"/>
<path d="M86.7 211.5h.1M86.7 213.3h.1M87.4 214.9v6.1M88 211.5h.1M88 213.3h.1M89.5 211.5h.1M89.5 213.3h.1M89.5 211.5h1.3v1.8h-1.3v-1.8v1.8M89.5 211.5h1.3v1.8h-1.3M89.5 211.5h1.3v1.8h-1.3zM89.6 208.3h-3.2l-2.2 2.2M89.9 200.4h.1"/>
<path d="M90.8 201.4h.1M90.8 202v36.7M90.8 211.5h.1M90.8 213.3h.1M91.7 200.4h.1M92.3 211.5h1.3v1.8h-1.3zM92.3 211.5h1.3v1.8h-1.3M92.3 211.5h.1M92.3 213.3h.1M92.4 200.4h24.2M93.6 211.5h.1M93.6 213.3h.1"/>
<path d="M95.1 211.5h1.3v1.8h-1.3zM95.1 211.5h1.3v1.8h-1.3M95.1 211.5h.1M95.1 213.3h.1M96.4 211.5h.1M96.4 213.3h.1M97.9 211.5h1.3v1.8h-1.3zM97.9 211.5h1.3v1.8h-1.3M97.9 211.5h.1M97.9 213.3h.1M99.2 211.5h.1M99.2 213.3h.1"/>
<path d="M100.6 211.5h1.4v1.8h-1.4zM100.6 213.3h.1M100.6 211.5h1.4v1.8h-1.4M102 211.5h.1M102 213.3h.1M102.2 205.5h1.7v1.3h-1.7zM102.2 202.7h1.7v1.3h-1.7zM102.2 202.7v1.3h1.7h-1.7M102.2 202.7h1.7v1.3M102.2 202.7h.1M102.2 201.2h.1M102.2 204h.1"/>
<path d="M102.2 205.5v1.3h1.7h-1.7M102.2 205.5h1.7v1.3M102.2 206.8h.1M102.2 205.5h.1M103.9 206.8h.1M103.9 204h.1M103.9 201.2h.1M103.9 205.5h.1M103.9 202.7h-1.7v1.3M103.9 202.7h.1M103.9 202.7v1.3M103.9 205.5h-1.7v1.3"/>
<path d="M103.9 205.5v1.3M104.9 206.9h1.8v1.3h-1.8zM104.9 204.1h1.8v1.3h-1.8zM104.9 201.3h1.8v1.3h-1.8zM104.9 201.3v1.3h1.8h-1.8M104.9 201.3h1.8v1.3M104.9 204.1v1.3h1.8h-1.8M104.9 204.1h1.8v1.3M104.9 206.9v1.3h1.8h-1.8M104.9 206.9h1.8v1.3M104.9 202.6h.1M104.9 204.1h.1"/>
<path d="M104.9 208.2h.1M104.9 206.9h.1M104.9 205.4h.1M104.9 201.3h.1M106.7 208.2h.1M106.7 205.4h.1M106.7 202.6h.1M106.7 201.3h-1.8v1.3M106.7 204.1h-1.8v1.3M106.7 206.9h-1.8v1.3M106.7 204.1h.1M106.7 206.9h.1"/>
<path d="M106.7 201.3h.1M106.7 201.3v1.3M106.7 204.1v1.3M106.7 206.9v1.3M108.1 214.9h.1M108.1 216.5v22.2M109.7 214.9h6.9M115.1 203.6v1.1M115.1 210.7v1.1M128.8 216.1h-3.2l-2.2 2.2M41.6 223.6h15.6M52.5 237.1h3.1"/>
<path d="M58.8 223.6h.1M58.8 225.2v13.5M73.2 237.1h3.2M74.7 226.2h3.5v4.3h-3.5zM75 223.6h.1M78.2 228.3h3.2M84.4 237.1h3.2M84.6 221.9v1M84.6 223.8v6.1M87.4 221.9v1M87.4 223.8v6.1M90.5 228.3h3.2"/>
<path d="M111.3 237.1h3.2M112.4 229.3l-2.2 2.3"/>
<circle cx="63.1" cy="82.6" r=".49"/>
<circle cx="63.1" cy="82.6" r="2.12"/>
<circle cx="63.1" cy="82.6" r="2.01"/>
<circle cx="63.1" cy="82.6" r=".19"/>
<circle cx="63.1" cy="82.6" r="1.91"/>
<circle cx="63.1" cy="82.6" r=".36"/>
<circle cx="63.1" cy="82.6" r=".53"/>
<circle cx="93.9" cy="177.1" r=".92"/>
<circle cx="80.2" cy="186.1" r=".92"/>
<circle cx="83.2" cy="196.8" r=".78"/>
<circle cx="83.2" cy="183.7" r=".92"/>
<circle cx="90.6" cy="183.8" r=".92"/>
<circle cx="155" cy="191.1" r="1.69"/>
<circle cx="155" cy="195.7" r="1.69"/>
<circle cx="68.4" cy="203.1" r=".45"/>
<circle cx="68.5" cy="203.1" r=".45"/>
<circle cx="69.2" cy="203.9" r=".44"/>
<circle cx="69.2" cy="202.3" r=".45"/>
<circle cx="69.2" cy="202.3" r=".44"/>
<circle cx="69.3" cy="202.3" r=".45"/>
<circle cx="70" cy="203.1" r=".45"/>
<circle cx="70" cy="203.1" r=".44"/>
<circle cx="70" cy="201.5" r=".44"/>
<circle cx="70" cy="204.6" r=".44"/>
<circle cx="70" cy="204.7" r=".44"/>
<circle cx="70.8" cy="203.9" r=".45"/>
<circle cx="70.8" cy="202.3" r=".46"/>
<circle cx="70.8" cy="202.3" r=".45"/>
<circle cx="71.6" cy="203.1" r=".45"/>
<circle cx="90.8" cy="200.4" r=".92"/>
</g>
<g fill="#000">
<path d="M55.2 71.3l3.2 .5-3.2 .5zM58.4 77.7l2.2 2.4-2.9-1.5zM59.9 68.1l3.2 .5-3.2 .6zM58.4 63.1l3.2-.6v1.1zM74.3 71.8l3.2-.5v1zM83.4 68.6l3.1-.5v1.1zM103.1 62.5l3.2 .6-3.2 .5zM106.3 65.8l2.1 1.2-2.1 1.3zM114.5 74h1.1l-.5 3.2zM125.4 75.1l1.2 2.1h-2.4zM51.9 82.6l.5 3.2h-1zM115.1 87.8l.5 3.2h-1.1z"/>
<path d="M115.1 85.7l.5 3.2h-1.1zM125.4 77.2l.5 3.1h-1.1zM159.1 80l3.2 .5-3.2 .6zM165 80.5l3.2-.5v1.1zM51.4 100.2h1l-.5 3.2zM60.1 138.2l3.2-.6v1.1zM101.7 137.6l3.2 .6-3.2 .5zM114.5 124.4h1.1l-.5 3.1zM123.3 124.8h1l-.5 3.2zM123.8 129.3l.5 3.2h-1zM124.8 126.1h1.1l-.5 3.2zM58.8 154.9l3.2-.6v1.1z"/>
<path d="M81.9 154.3l3.1 .6-3.1 .5zM87.5 155.9l3.1 .5-3.1 .6zM101.7 143.2l3.2 .5-3.2 .5zM106.3 143.7l3.1-.5v1zM108.1 156.4l3.2-.5v1.1zM158.2 156.7l3.1 .5-3.1 .5zM161.8 151.1l3.2 .5-3.2 .6zM163.6 157.2l3.2-.5v1zM166.7 151.6l3.2-.5v1.1zM36 169.9l.5 3.2h-1zM43.1 169.9l.6 3.2h-1.1zM51.9 169.9l.5 3.2h-1z"/>
<path d="M58.8 162l3.2-.5v1zM58.8 165.2l3.2-.6v1.1zM77 164.6l3.2 .6-3.2 .5zM80.1 161.5l3.1 .5-3.1 .5zM90.7 161.5l3.2 .5-3.2 .5zM105.7 172.3l.4 .1h-.4zM105.7 172.4h.4l-.4 .2zM105.8 172.1l.3 .3-.4-.1zM105.7 172.6l.4-.2-.3 .3zM105.8 172.1l.1-.1 .2 .4zM105.8 172.7l.3-.3-.2 .4zM105.9 172h.2v.4z"/>
<path d="M106.1 172.4v.4h-.2zM106.1 172h.1l-.1 .4zM106.1 172.4l.1 .4h-.1zM106.2 172l.1 .1-.2 .3zM106.1 172.4l.2 .3-.1 .1zM106.3 172.1l.1 .2-.3 .1zM106.1 172.4l.3 .2-.1 .1zM106.1 172.4l.3-.1v.1zM106.1 172.4h.3v.2zM108.1 162l3.2-.5v1zM115.1 172.9l.5 3.2h-1.1zM114.5 168h1.1l-.5 3.1z"/>
<path d="M123.3 166.8h1l-.5 3.1zM130.9 169.9l.6 3.2h-1.1zM158.2 162.2l3.1 .6-3.1 .5zM164.6 168.3l2.1-1.2v2.4zM166.7 162.8l3.2-.6v1.1zM35.5 187.8h1l-.5 3.2zM42.6 182.9h1.1l-.6 3.2zM51.4 180.6h1l-.5 3.2zM71.4 193.6l.7-.7 1.9 2.6zM75.9 197.3l2.6 1.9-.8 .8zM86.8 184.8l.7-.8 1.9 2.6zM90.6 198.2l2.6-1.9-1.9 2.6z"/>
<path d="M91.7 189l2.6 1.8-.7 .8zM91.5 184.1l3.2 .6-.4 1zM96.9 191.8l.7 .8-2.6 1.8zM123.8 177.2l.5 3.1h-1zM129.3 194.3l.6 3.1h-1.1zM128.8 189.8h1.1l-.6 3.2zM130.4 180.6h1.1l-.6 3.2zM43.1 203.1l.6 3.1h-1.1zM52.9 213.4l.8-.7 1.9 2.6zM57.2 207.8l.8-.7 1.8 2.6zM59.9 211.9l.4 .1h-.4zM59.9 212h.4l-.4 .2z"/>
<path d="M60 211.7l.3 .3-.4-.1zM59.9 212.2l.4-.2-.3 .3zM60 211.7l.1-.1 .2 .4zM60 212.3l.3-.3-.2 .4zM60.1 211.6h.2v.4zM60.3 212v.4h-.2zM60.3 211.6h.1l-.1 .4zM60.3 212l.1 .4h-.1zM60.4 211.6l.1 .1-.2 .3zM57.9 217.6l2.6 1.9-.7 .7zM60.3 212l.2 .3-.1 .1zM60.5 211.7l.1 .2-.3 .1z"/>
<path d="M60.3 212l.3 .2-.1 .1zM60.3 212l.3-.1v.1zM60.3 212h.3v.2zM66.3 216.2l2.7 1.9-.8 .7zM77.1 216.8l2.6-1.8-1.8 2.6zM83.8 210.1l.7 .8-2.6 1.8zM105.7 211.9l.4 .1h-.4zM105.7 212h.4l-.4 .2zM105.8 211.7l.3 .3-.4-.1zM105.7 212.2l.4-.2-.3 .3zM105.8 211.7l.1-.1 .2 .4zM105.8 212.3l.3-.3-.2 .4z"/>
<path d="M105.9 211.6h.2v.4zM106.1 212v.4h-.2zM106.1 211.6h.1l-.1 .4zM106.1 212l.1 .4h-.1zM106.2 211.6l.1 .1-.2 .3zM106.1 212l.2 .3-.1 .1zM106.3 211.7l.1 .2-.3 .1zM106.1 212l.3 .2-.1 .1zM106.1 212l.3-.1v.1zM106.1 212h.3v.2zM115.1 200.4l.5 3.2h-1.1zM114.5 211.8h1.1l-.5 3.1z"/>
<path d="M123 218l.8 .7-2.6 1.9zM42.6 220.4h1.1l-.6 3.2zM55.6 236.6l3.2 .5-3.2 .5zM70 237.1l3.2-.5v1zM81.4 227.8l3.2 .5-3.2 .6zM87.6 236.6l3.2 .5-3.2 .5zM87.4 228.3l3.1-.5v1.1zM108.1 237.1l3.2-.5v1zM112 229l2.6-1.9-1.8 2.6z"/>
</g>
<path d="M26.1 50.9h163.7M26.2 50.8v9.7M189.7 50.8v9.7M26.1 60.4h163.7M67.3 214.2h.1M68.5 213.6h.1M72.7 213.6h.1M72.8 213.6h-.1M73.9 210.6h.1M73.9 214.2h.1" fill="none" stroke="#000" stroke-width=".2"/>
<g font-size="3.9">
<text x="26.4" y="43.5">87L-PCB Module (TFC) - 22.50x24.50x2.60mm - [MODULE]</text>
<text x="26.4" y="48.1">With Metal Shield and Coaxial Connector</text>
<text x="153.4" y="179.2">SIDE VIEW</text>
</g>
<g font-size="3.2">
<text x="28.4" y="54.7">Note:</text>
<text x="41.1" y="58.3">http://www.microchip.com/packaging</text>
<text x="41.1" y="54.7">For the most current package drawings, please see the Microchip Packaging Specification located at</text>
<text x="81.1" y="64.2">D</text>
<text x="41.2" y="70.4">UFL</text>
<text x="69" y="69.4">(9.22)</text>
<text x="111.7" y="68.2">A</text>
<text x="124.3" y="71.7">B</text>
<text x="174.8" y="69.4">0.10</text>
<text x="182.9" y="69.5">C</text>
<text x="26.6" y="74.3">CONNECTOR</text>
<text x="63.2" y="72.9">7.50</text>
<text x="112" y="82.5">4.00</text>
<text x="148.3" y="81.3">(A4)</text>
<text x="47.7" y="93.8">(9.70)</text>
<text x="124.3" y="104.5">E</text>
<text x="113.3" y="108.8">E1</text>
<text x="29.6" y="123.9">2X</text>
<text x="37.3" y="128.1">0.10</text>
<text x="45.5" y="128.2">C</text>
<text x="39.1" y="137.2">2X</text>
<text x="110.6" y="136.5">(0.67)</text>
<text x="46.9" y="141.4">0.10</text>
<text x="55.1" y="141.4">C</text>
<text x="81.6" y="139.3">D1</text>
<text x="88.5" y="144.5">(0.74)</text>
<text x="67.8" y="156">11.96</text>
<text x="174.9" y="152.8">A2</text>
<text x="96.3" y="157.6">7.98</text>
<text x="147.3" y="158">(A3)</text>
<text x="66.4" y="166.3">9.76</text>
<text x="66.9" y="163.1">11.14</text>
<text x="97.9" y="163.1">6.50</text>
<text x="119.8" y="165.9">L</text>
<text x="143.2" y="167.7">SEATING</text>
<text x="151.1" y="163.9">A</text>
<text x="146.7" y="171.5">PLANE</text>
<text x="159.1" y="169.5">C</text>
<text x="40" y="179.1">7.38</text>
<text x="49" y="178">6.31</text>
<text x="120.7" y="174.7">3.30</text>
<text x="127.8" y="178">6.34</text>
<text x="33.1" y="181.6">9.61</text>
<text x="73.9" y="183.3">1.50</text>
<text x="111.5" y="190.5">5X Ø0.89</text>
<text x="134.2" y="187.7">87X b</text>
<text x="146.8" y="192.3">0.10</text>
<text x="146.8" y="196.8">0.05</text>
<text x="158.8" y="192.3">C</text>
<text x="158.8" y="196.8">C</text>
<text x="163.3" y="192.3">A</text>
<text x="167.4" y="192.3">B</text>
<text x="72.5" y="203.2">9X1.20</text>
<text x="44.7" y="206.3">4.21</text>
<text x="86.3" y="204">9X 1.20</text>
<text x="91" y="209.4">1.42</text>
<text x="112.2" y="208.8">6.61</text>
<text x="40" y="214.4">9.38</text>
<text x="130.6" y="217.2">4.21</text>
<text x="67" y="223.2">1.50</text>
<text x="75.5" y="229.5">e</text>
<text x="61.3" y="238.2">5.12</text>
<text x="96.4" y="238.2">6.50</text>
</g>
<g font-size="2.9">
<text x="106.5" y="251.7">Microchip Technology Drawing C04-21568 Rev B Sheet 1 of 2</text>
<text x="26.6" y="261.3">© 2023 Microchip Technology Inc.</text>
</g>
<g font-size="2.3">
<text x="63.5" y="169.2">A1</text>
<text x="99.9" y="169.2">A14</text>
<text x="55" y="175.4">A52</text>
<text x="62.6" y="175.6">B1</text>
<text x="64.5" y="179">B35</text>
<text x="97.5" y="179.5">B14</text>
<text x="100.7" y="175.4">B13</text>
<text x="107.9" y="176.6">A15</text>
<text x="53" y="208.6">A41</text>
<text x="64.7" y="206.7">B25</text>
<text x="98.3" y="207.1">B24</text>
<text x="62.4" y="215.6">A40</text>
<text x="103.9" y="210.8">A26</text>
<text x="99.6" y="217.3">A27</text>
</g>
</svg>
